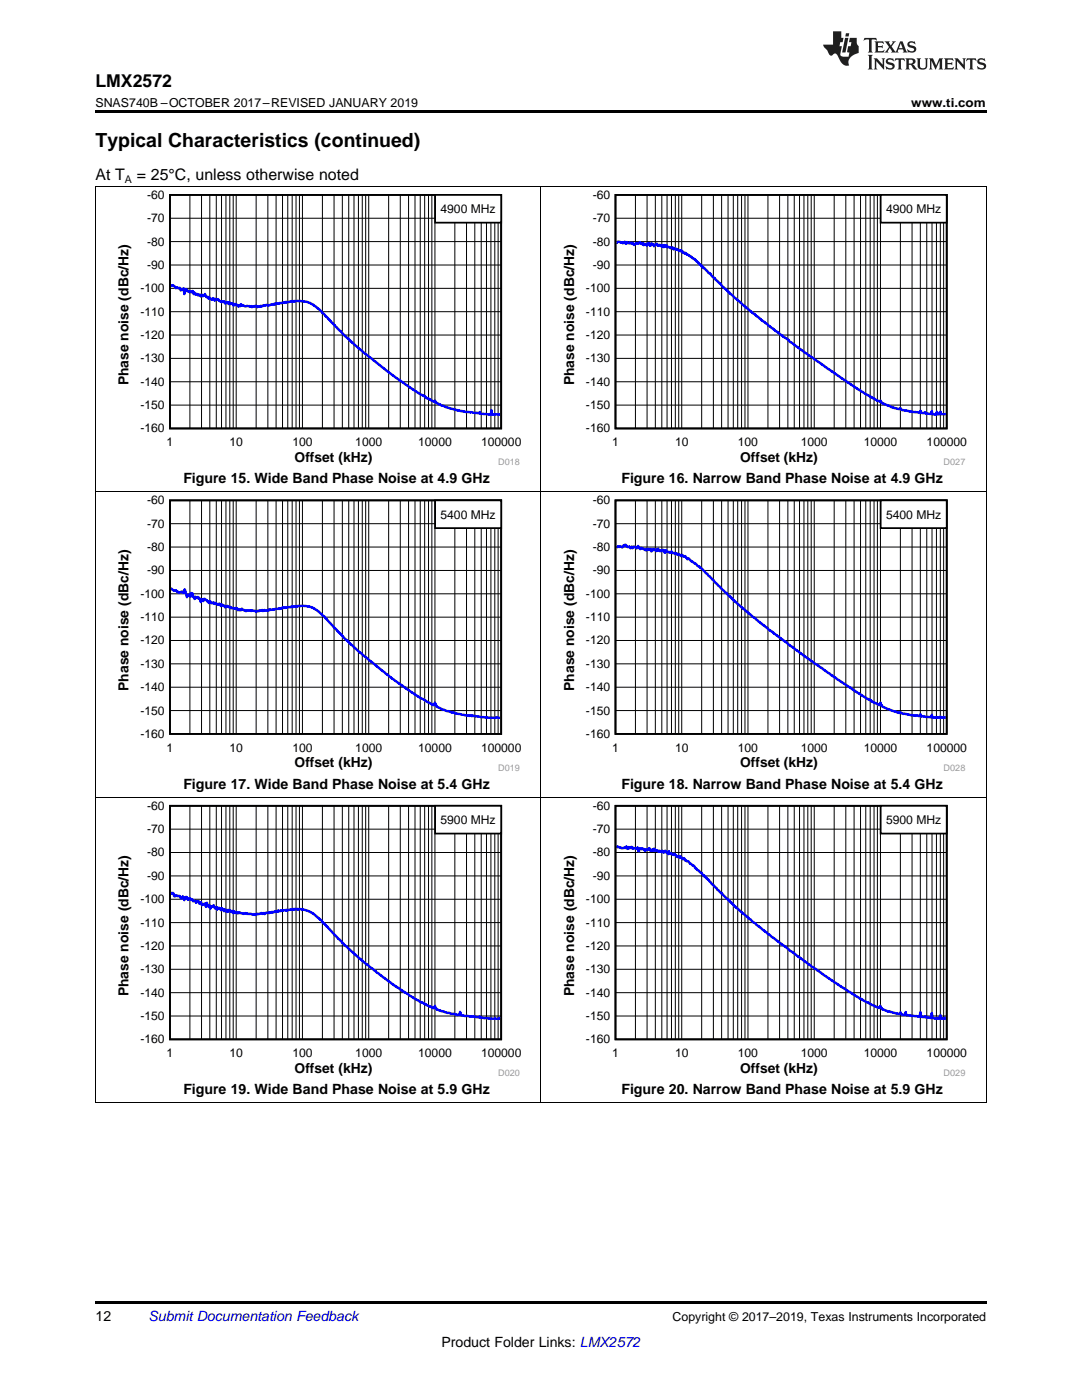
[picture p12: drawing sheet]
<svg xmlns="http://www.w3.org/2000/svg" width="216mm" height="279mm" viewBox="0 0 216 279" stroke-linecap="round" stroke-linejoin="round" font-family="sans-serif">
<path d="M19 259.7h177.8v.5h-177.8z" fill="#000"/>
<g fill="none" stroke="#000" stroke-width=".2">
<path d="M19.1 159.2v60.9M107.9 159.2v60.9M196.8 159.2v60.9M33.9 179.5h66.1M33.9 174.8h66.1M33.9 170.1h66.1M33.9 165.5h66.1M37.9 160.8v46.6M40.2 160.8v46.6M41.9 160.8v46.6M43.2 160.8v46.6M44.2 160.8v46.6"/>
<path d="M45.1 160.8v46.6M45.9 160.8v46.6M46.5 160.8v46.6M47.1 160.8v46.6M51.1 160.8v46.6M53.4 160.8v46.6M55.1 160.8v46.6M56.4 160.8v46.6M57.4 160.8v46.6M58.3 160.8v46.6M59.1 160.8v46.6M59.7 160.8v46.6"/>
<path d="M60.3 160.8v46.6M64.3 160.8v46.6M66.7 160.8v46.6M68.3 160.8v46.6M69.6 160.8v46.6M70.6 160.8v46.6M71.5 160.8v46.6M72.3 160.8v46.6M73 160.8v46.6M73.6 160.8v46.6M77.6 160.8v46.6M79.9 160.8v46.6"/>
<path d="M81.5 160.8v46.6M82.8 160.8v46.6M83.9 160.8v46.6M84.7 160.8v46.6M85.5 160.8v46.6M86.2 160.8v46.6M86.8 160.8v46.6M90.8 160.8v46.6M93.1 160.8v46.6M94.7 160.8v46.6M96 160.8v46.6M97.1 160.8v46.6"/>
<path d="M98 160.8v46.6M98.7 160.8v46.6M99.4 160.8v46.6M33.9 198.1h66.1M33.9 193.4h66.1M33.9 188.8h66.1M33.9 184.1h66.1M33.9 202.8h66.1M19 220.1h177.8"/>
</g>
<path d="M33.9 160.8h66.1v46.6h-66.1z" fill="none" stroke="#000" stroke-width=".35"/>
<path d="M34.1 178.3l.4-.1 .2 .6 .2 .1 .1-.2 .4 .2 .5-.1 .3 .5 .3-.4 .3 .7 .2-.5 .2-.1 .2 .5 .1-.1 .1 .2 .3-.3 .3 .3 .2-.1 .1 .4h.5l.1 .3 .4-.4 .1 .2 .1-.1 .1 .4 .4-.2 .1 .5 .7-.3 .1 .7 .2-.8 .3 .8 .3-.3 .1 .6 .2-.4 .3 .1 .1-.4 .3 .7 .2-.3 .2 .5 .2-.3v.1l.3-.1 .4 .5 .1-.5 .1 .3 .2-.1 .1 .4 .1-.4 .2 .5 .1-.3 .3 .4 .1-.4 .1 .2 .1-.2 .1 .3 .2-.2 .3 .3 .2-.2 .1 .4 .1-.3 .1 .3 .1-.2 .4 .3 .1-.2 .2 .2 .2-.2 .8 .3 .4-.2 .3 .2h.7l.4 .2 .3-.2 .2 .2 .4-.3 .1 .2 .8-.3 .2 .2 .3-.2 .1 .2 .3-.3 .6 .1 .1-.2 .3 .2 .2-.2 .2 .1 .3-.2h.5l.1-.2 .1 .2 .1-.1 .3-.1 .1 .2 .2-.2 .9-.1 .1 .2 .1-.2 .2 .1 .8-.2 .1 .1 .1-.2h1.4l.3 .2 .3-.1 .9 .3 1.1 .5 1.4 1.2 4.8 5.1 4.2 3.7 6.4 4.8 4.4 2.8 2.8 1.3 .3-.5 .3 .7 2.1 .7 2.2 .5 .3-.1 .1-.5 .1 .6 .5 .1 3.2 .4 .1-.3 .3 .3 1.9 .2h1.7l.1-.1 .1 .1" fill="none" stroke="#00f" stroke-width=".5"/>
<path d="M86.8 160.8h13.2v5.6h-13.2z" fill-rule="evenodd" fill="#fff"/>
<path d="M86.8 160.8h13.2v5.6h-13.2zM122.8 160.8h66.1v46.6h-66.1z" fill="none" stroke="#000" stroke-width=".35"/>
<g fill="none" stroke="#000" stroke-width=".2">
<path d="M122.8 179.5h66.1M122.8 174.8h66.1M122.8 170.1h66.1M122.8 165.5h66.1M126.8 160.8v46.6M129.1 160.8v46.6M130.8 160.8v46.6M132.1 160.8v46.6M133.1 160.8v46.6M134 160.8v46.6M134.8 160.8v46.6M135.4 160.8v46.6"/>
<path d="M136 160.8v46.6M140 160.8v46.6M142.3 160.8v46.6M144 160.8v46.6M145.3 160.8v46.6M146.3 160.8v46.6M147.2 160.8v46.6M148 160.8v46.6M148.6 160.8v46.6M149.2 160.8v46.6M153.2 160.8v46.6M155.6 160.8v46.6"/>
<path d="M157.2 160.8v46.6M158.5 160.8v46.6M159.5 160.8v46.6M160.4 160.8v46.6M161.2 160.8v46.6M161.9 160.8v46.6M162.5 160.8v46.6M166.5 160.8v46.6M168.8 160.8v46.6M170.4 160.8v46.6M171.7 160.8v46.6M172.8 160.8v46.6"/>
<path d="M173.6 160.8v46.6M174.4 160.8v46.6M175.1 160.8v46.6M175.7 160.8v46.6M179.7 160.8v46.6M182 160.8v46.6M183.6 160.8v46.6M184.9 160.8v46.6M186 160.8v46.6M186.9 160.8v46.6M187.6 160.8v46.6M188.3 160.8v46.6"/>
<path d="M122.8 198.1h66.1M122.8 193.4h66.1M122.8 188.8h66.1M122.8 184.1h66.1M122.8 202.8h66.1"/>
</g>
<path d="M123 168.9l.2 .2 .1-.1 .9 .3 .5-.2 .2 .1 .1-.3 .3 .5 .2-.4 .2 .3 .3-.3 .2 .4 .1-.2h.5l.2 .2 .2-.3 .2 .8 .2-.6h.3l.1 .2 .5-.1 .2 .4 .1-.2 .1 .1 .4-.1 .3-.3 .2 .5 .1-.2 .2 .2 .1-.3 .2 .3 .1-.4 .2 .3h.4l.3 .3 .1-.2 .2 .2 .2-.2 .1 .3 .1-.3 .3 .4 .4-.4 .2 .4h.3l.1 .3 .1-.6 .1 .5 .2-.1 .2 .2 .1-.1 .3 .2 .2-.2 .6 .7 .1-.3 .2 .3 .2-.2 .1 .2 .1-.1 .3 .5 .3-.2a.93 .93 0 0 0 .9 .6l.3 .4 .8 .5 .2 .4 1.3 1.1 .4 .6 .1-.2 1.7 1.9 .8 .7 .2 .3 .8 .7 2.9 2.9 3.3 2.8 3.8 3 7.9 5.9 9 5.9 4.2 2.3h.4l.2-.4 .3 .7 1.1 .5h.4l2 .5 .2-.4 .2 .4 .5 .1h.2l.1-.5 .1 .6 2.6 .3h.1l.2-.9 .1 .9 .7 .1 .1-.2 .2 .3 1 .1 .1-1 .2 1h.8l.1-.1 .5 .2 .2-.7 .1 .7h.7l.1-.2 .1 .2" fill="none" stroke="#00f" stroke-width=".5"/>
<path d="M175.7 160.8h13.2v5.6h-13.2z" fill-rule="evenodd" fill="#fff"/>
<path d="M33.9 99.9h66.1v46.6h-66.1zM175.7 160.8h13.2v5.6h-13.2z" fill="none" stroke="#000" stroke-width=".35"/>
<g fill="none" stroke="#000" stroke-width=".2">
<path d="M19.1 98.2v61M37.9 99.9v46.6M40.2 99.9v46.6M41.9 99.9v46.6M43.2 99.9v46.6M44.2 99.9v46.6M45.1 99.9v46.6M45.9 99.9v46.6M46.5 99.9v46.6M47.1 99.9v46.6M51.1 99.9v46.6M53.4 99.9v46.6"/>
<path d="M55.1 99.9v46.6M56.4 99.9v46.6M57.4 99.9v46.6M58.3 99.9v46.6M59.1 99.9v46.6M59.7 99.9v46.6M60.3 99.9v46.6M64.3 99.9v46.6M66.7 99.9v46.6M68.3 99.9v46.6M69.6 99.9v46.6M70.6 99.9v46.6"/>
<path d="M71.5 99.9v46.6M72.3 99.9v46.6M73 99.9v46.6M73.6 99.9v46.6M77.6 99.9v46.6M79.9 99.9v46.6M81.5 99.9v46.6M82.8 99.9v46.6M83.9 99.9v46.6M84.7 99.9v46.6M85.5 99.9v46.6M86.2 99.9v46.6"/>
<path d="M86.8 99.9v46.6M90.8 99.9v46.6M93.1 99.9v46.6M94.7 99.9v46.6M96 99.9v46.6M97.1 99.9v46.6M98 99.9v46.6M98.7 99.9v46.6M99.4 99.9v46.6M107.9 98.2v61M196.8 98.2v61M33.9 118.5h66.1"/>
<path d="M33.9 113.8h66.1M33.9 109.2h66.1M33.9 104.5h66.1M33.9 137.1h66.1M33.9 132.5h66.1M33.9 127.8h66.1M33.9 123.2h66.1M19 159.1h177.8M33.9 141.8h66.1"/>
</g>
<path d="M34.1 117.5l.6 .4 .4-.1 .5 .5 .3-.1a.55 .55 0 0 1 .8 .1l.2-.7 .4 1.6 .2-.5 .1 .1 .2-.1 .2 .4 .1-.8 .2 .7 .1-.6 .1 .6 .3 .5 .1-.4 .2 .2h.2l.2-.2 .1 .3 .2-.1 .3 .9 .2-.5 .1-.1 .2 .4 .2-.5 .7 .7 .1-.2 .1 .3 .3-.3 .2 .4 .3-.2 .1 .2 .1-.1 .1 .2 .2-.2 .1 .2 .4 .2 .3-.2 .1 .2 .1-.2 .1 .5 .3-.4 .1 .2 .3 .1 .1 .3 .5-.3 .3 .3 .2-.1 .2 .3 .1-.1 .6 .2 .1-.2 .1 .2 .2-.2 .2 .5 .4-.2v.2h.3l.2-.3 .1 .2 .5 .1 .2 .2 .7-.2 .3 .1 .1-.1 .7 .1 .2 .2 .3-.2 .2 .1 .7-.2 .2 .1 .3-.2 .3 .2 .3-.2 .2 .1 .1-.2 .1 .2 .2-.2 .6 .1 1.7-.3v-.2l.6 .1 2.7-.4 1.5 .1 1 .2 1 .5 1.6 1.3 4 4.4 4.2 3.7 6 4.8 3.8 2.6 2.4 1.5 1.4 .7 .3-.5 .3 .8 1.2 .7 2.9 .7 4.8 .7 2 .2 1.8-.1" fill="none" stroke="#00f" stroke-width=".5"/>
<path d="M86.8 99.9h13.2v5.5h-13.2z" fill-rule="evenodd" fill="#fff"/>
<path d="M86.8 99.9h13.2v5.5h-13.2zM122.8 99.9h66.1v46.6h-66.1z" fill="none" stroke="#000" stroke-width=".35"/>
<g fill="none" stroke="#000" stroke-width=".2">
<path d="M126.8 99.9v46.6M129.1 99.9v46.6M130.8 99.9v46.6M132.1 99.9v46.6M133.1 99.9v46.6M134 99.9v46.6M134.8 99.9v46.6M135.4 99.9v46.6M136 99.9v46.6M140 99.9v46.6M142.3 99.9v46.6M144 99.9v46.6"/>
<path d="M145.3 99.9v46.6M146.3 99.9v46.6M147.2 99.9v46.6M148 99.9v46.6M148.6 99.9v46.6M149.2 99.9v46.6M153.2 99.9v46.6M155.6 99.9v46.6M157.2 99.9v46.6M158.5 99.9v46.6M159.5 99.9v46.6M160.4 99.9v46.6"/>
<path d="M161.2 99.9v46.6M161.9 99.9v46.6M162.5 99.9v46.6M166.5 99.9v46.6M168.8 99.9v46.6M170.4 99.9v46.6M171.7 99.9v46.6M172.8 99.9v46.6M173.6 99.9v46.6M174.4 99.9v46.6M175.1 99.9v46.6M175.7 99.9v46.6"/>
<path d="M179.7 99.9v46.6M182 99.9v46.6M183.6 99.9v46.6M184.9 99.9v46.6M186 99.9v46.6M186.9 99.9v46.6M187.6 99.9v46.6M188.3 99.9v46.6M122.8 118.5h66.1M122.8 113.8h66.1M122.8 109.2h66.1M122.8 104.5h66.1"/>
<path d="M122.8 137.1h66.1M122.8 132.5h66.1M122.8 127.8h66.1M122.8 123.2h66.1M122.8 141.8h66.1"/>
</g>
<path d="M123 109.1l.2 .1 .1-.2 .4 .2 .1-.2 .4 .3 .3-.5 .2 .1 .1-.2 .4 .5 .4-.1 .2 .3 .2-.3 .2 .3 .3-.3 .3 .1 .2 .3 .3-.5 .4 .6 .2-.3 1.1 .5 .1-.2 .2-.1 .1 .3 .1-.2 .1 .2 .2-.3 .2 .6 .2-.4 .2 .1 .2-.2 .4 .4 .1-.4 .1 .2 .1-.3 .3 .5 .1-.1 .2 .1 .3-.3 .2 .1 .3 .5 .1-.4 .1 .2 .1-.2 .7 .4 .3-.3 .2 .4h.4l.2 .2 .1-.2 .2 .1 .1 .3 .3-.2 .4 .4 .1-.3 .2 .3 .1-.1 .2 .2 .2-.1 .5 .6 .3-.1 .4 .5 .9 .5 .4 .5h.3l.6 .5 4 4.2 3.9 3.6 5.4 4.4 4.2 3.1 8.2 5.9 6.8 4.5 2.8 1.5 .3-.5 .1 .5 .4 .4 2.7 1a.64 .64 0 0 0 .8 0l.5 .4 2.5 .4h.8l.2-.4 .1 .5 1 .1 1 .1 .1-.5 .1 .4a2.06 2.06 0 0 0 1.7-.1l.1 .2h.9" fill="none" stroke="#00f" stroke-width=".5"/>
<path d="M175.7 99.9h13.2v5.5h-13.2z" fill-rule="evenodd" fill="#fff"/>
<path d="M33.9 38.9h66.1v46.6h-66.1zM175.7 99.9h13.2v5.5h-13.2z" fill="none" stroke="#000" stroke-width=".35"/>
<g fill="none" stroke="#000" stroke-width=".2">
<path d="M19.1 37.3v60.9M37.9 38.9v46.6M40.2 38.9v46.6M41.9 38.9v46.6M43.2 38.9v46.6M44.2 38.9v46.6M45.1 38.9v46.6M45.9 38.9v46.6M46.5 38.9v46.6M47.1 38.9v46.6M51.1 38.9v46.6M53.4 38.9v46.6"/>
<path d="M55.1 38.9v46.6M56.4 38.9v46.6M57.4 38.9v46.6M58.3 38.9v46.6M59.1 38.9v46.6M59.7 38.9v46.6M60.3 38.9v46.6M64.3 38.9v46.6M66.7 38.9v46.6M68.3 38.9v46.6M69.6 38.9v46.6M70.6 38.9v46.6"/>
<path d="M71.5 38.9v46.6M72.3 38.9v46.6M73 38.9v46.6M73.6 38.9v46.6M77.6 38.9v46.6M79.9 38.9v46.6M81.5 38.9v46.6M82.8 38.9v46.6M83.9 38.9v46.6M84.7 38.9v46.6M85.5 38.9v46.6M86.2 38.9v46.6"/>
<path d="M86.8 38.9v46.6M90.8 38.9v46.6M93.1 38.9v46.6M94.7 38.9v46.6M96 38.9v46.6M97.1 38.9v46.6M98 38.9v46.6M98.7 38.9v46.6M99.4 38.9v46.6M107.9 37.3v60.9M196.8 37.3v60.9M33.9 57.5h66.1"/>
<path d="M33.9 52.9h66.1M33.9 48.2h66.1M33.9 43.6h66.1M33.9 76.2h66.1M33.9 71.5h66.1M33.9 66.9h66.1M33.9 62.2h66.1M19 98.2h177.8M33.9 80.8h66.1"/>
</g>
<path d="M34.1 57h.1a.85 .85 0 0 1 .9 .5l.3-.1 .2 .1 .3-.1 .2 .6 .2-.3 .2 .2 .2-.3 .1 1.1 .2-.9 .2-.1 .2 .5 .3-.1 .1 .2 .2-.1 .3 .1 .1-.2 .2 .6 .1-.4 .2 .4h.4l.3 .3 .2-.2h.2l.1 .4 .2-.4 .2 .3 .2-.2 .1 .1 .1-.3 .3 .6 .2 .1 .1-.2 .1 .4 .1-.3 .5 .5 .3-.3 .3 .5 .2-.4 .3 .2 .2-.1 .3 .4 .3 .1 .1-.1 .1 .2 .4-.2 .2 .5 .5-.3 .2 .4 .1-.4h.1l.2 .4 .1-.2 .4 .1 .1 .4 .2-.3 .1 .2 .1-.2 .3 .3 .1-.1 .1 .3 .1-.3 .4 .2 .1-.4 .3 .3 .5 .1h.9l.1 .1 .2-.1 .1 .2 .3-.1a.58 .58 0 0 1 .8 .1l.2-.2 .5 .1 .1-.2 .3 .1 .3-.2 1 .1 1.1-.4 .1 .1 .1-.2 .5 .1 .3-.2 .9 .1 .2-.2 .3-.1 .1 .2 1.4-.3 2.4 .1 1.4 .6 1.2 1 5.2 5.3 3.8 3.4 8.2 6.3 2.8 1.8 1 .5 .4 .4 .9 .3a.57 .57 0 0 0 .8 .1l.3 .5 1 .5 3.3 1 4 .6h.2l.1-.3 .2 .3 1.9 .2h.2l.1-.8 .1 .8h1.6" fill="none" stroke="#00f" stroke-width=".5"/>
<path d="M86.8 38.9h13.2v5.5h-13.2z" fill-rule="evenodd" fill="#fff"/>
<path d="M86.8 38.9h13.2v5.5h-13.2zM122.8 38.9h66.1v46.6h-66.1z" fill="none" stroke="#000" stroke-width=".35"/>
<g fill="none" stroke="#000" stroke-width=".2">
<path d="M126.8 38.9v46.6M129.1 38.9v46.6M130.8 38.9v46.6M132.1 38.9v46.6M133.1 38.9v46.6M134 38.9v46.6M134.8 38.9v46.6M135.4 38.9v46.6M136 38.9v46.6M140 38.9v46.6M142.3 38.9v46.6M144 38.9v46.6"/>
<path d="M145.3 38.9v46.6M146.3 38.9v46.6M147.2 38.9v46.6M148 38.9v46.6M148.6 38.9v46.6M149.2 38.9v46.6M153.2 38.9v46.6M155.6 38.9v46.6M157.2 38.9v46.6M158.5 38.9v46.6M159.5 38.9v46.6M160.4 38.9v46.6"/>
<path d="M161.2 38.9v46.6M161.9 38.9v46.6M162.5 38.9v46.6M166.5 38.9v46.6M168.8 38.9v46.6M170.4 38.9v46.6M171.7 38.9v46.6M172.8 38.9v46.6M173.6 38.9v46.6M174.4 38.9v46.6M175.1 38.9v46.6M175.7 38.9v46.6"/>
<path d="M179.7 38.9v46.6M182 38.9v46.6M183.6 38.9v46.6M184.9 38.9v46.6M186 38.9v46.6M186.9 38.9v46.6M187.6 38.9v46.6M188.3 38.9v46.6M122.8 57.5h66.1M122.8 52.9h66.1M122.8 48.2h66.1M122.8 43.6h66.1"/>
<path d="M122.8 76.2h66.1M122.8 71.5h66.1M122.8 66.9h66.1M122.8 62.2h66.1M122.8 80.8h66.1"/>
</g>
<path d="M123 48.4l.1 .1 .2-.3 .5 .2h.4l.1 .1h.3l.1-.3 .2 .4 .2-.3 .1 .2 .3-.1 .1 .2 .1-.2 .2 .2 .3-.2 .3 .5 .1-.1a.51 .51 0 0 1 .8-.2l.2-.2 .6 .3v-.2h.2l.1 .4 .1-.2 .1 .1 .2-.1 .2 .3 .1-.4 .1 .2 .3-.3 .1 .5 .1-.1 .1 .1 .1-.4 .3 .2 .1-.1 .1 .5 .5-.6 .2 .5 .4-.2h.2l.1 .3 .1-.2 .1 .2 .3-.2v.3l.1-.4 .3 .3 .3-.2 .1 .4 .4-.1 .3 .3 .4-.2 .1 .4 .2-.3 .2 .3 .2-.2 .4 .4 .4 .1 .1-.2 .1 .4 .2-.1 .1 .3 .2-.1 .2 .2 .2-.1 .2 .3 .8 .4 .4 .4 .4 .2 1.2 1.1 .2 .4 .1-.1 .9 .8 .3 .5 .4 .1 .5 .7 4.2 4 5.4 4.6 9.6 7.1 9.7 6.7 2.8 1.7 1.4 .7 .3-.2 .4 .6 1.7 .7 1.6 .4h.2l.1-.2 .3 .4 3.4 .6 .3-.4 .2 .4h.6l.1-.1 .1 .2 .8 .1h.3l.1-.6 .2 .7h.6h.2l.1-.5 .1 .5h.4l.2-.5 .1 .5 .9-.1" fill="none" stroke="#00f" stroke-width=".5"/>
<path d="M175.7 38.9h13.2v5.5h-13.2z" fill-rule="evenodd" fill="#fff"/>
<path d="M175.7 38.9h13.2v5.5h-13.2z" fill="none" stroke="#000" stroke-width=".35"/>
<path d="M19 37.2h177.8" fill="none" stroke="#000" stroke-width=".2"/>
<path d="M19 22h177.8v.5h-177.8z" fill="#000"/>
<g fill="#231f20">
<path d="M172.5 7.6l-.1 .5 .4-.2h.6v.1v2.1l-.2 .4h.9l-.2-.4v-2.1l.1-.1h.5l.5 .2-.2-.5zM174.5 8.3l.2 .3v1.5l-.2 .4h1.8l.2-.6a1.04 1.04 0 0 1-1.3 .2v-.7h.6l.3 .2v-.6l-.3 .2h-.6v-.6l.8-.1 .4 .3-.2-.5zM176.5 8.3l.9 1.1-.9 1.1h.8l-.2-.2 .4-.7 .5 .7-.2 .2h1.5l-.2-.2 .2-.4h.9l.1 .4-.2 .2h1l-.3-.3-.7-1.9h-.5l-.9 2-.8-1 .9-1h-.8l.1 .3-.4 .5-.3-.6 .1-.2zM179.7 8.6l.4 1h-.7zM181.3 8.4a.63 .63 0 0 0-.2 .7 .63 .63 0 0 0 .6 .4l.6 .2 .1 .2a.75 .75 0 0 1-.7 .4 .75 .75 0 0 1-.6-.5l.1 .7 .1-.1a1.11 1.11 0 0 0 1.5-.6 1.13 1.13 0 0 0-1.2-.8l-.1-.4a1.04 1.04 0 0 1 1.2 .2l-.2-.5-.2 .1-.4-.2zM173.2 10.9l.2 .4v2.2l-.2 .4h1l-.3-.4v-2.2l.3-.4zM174.3 11.6l.3 .4v1.5l-.3 .4h.8l-.2-.4v-1.3l1.5 1.7v-1.9l.2-.4h-.7l.2 .4v.9l-1.1-1.3zM177 11.8a.62 .62 0 0 0-.2 .7 .62 .62 0 0 0 .6 .4l.6 .1 .1 .3a.76 .76 0 0 1-.7 .3 .76 .76 0 0 1-.7-.4l.2 .7 .1-.1a1.11 1.11 0 0 0 1.5-.6 1.13 1.13 0 0 0-1.2-.8l-.1-.4a1.04 1.04 0 0 1 1.2 .2l-.2-.6-.2 .1-.5-.1zM178.7 11.6l-.2 .6a.61 .61 0 0 1 .8-.3v1.6l-.2 .4h.9l-.2-.4v-1.6a.63 .63 0 0 1 .7 .3l-.1-.6zM180.6 11.6l.3 .4v1.5l-.3 .4h1l-.2-.2-.1-.8 .6 .2a.76 .76 0 0 0 1.2 .7l-1-1a.58 .58 0 0 0 .6-.5 .58 .58 0 0 0-.5-.6zM181.4 11.9h.1a.45 .45 0 0 1 .5 .1 .45 .45 0 0 1 .1 .5l-.8 .2zM182.9 11.6l.2 .2a2.17 2.17 0 0 0 .3 1.9 .99 .99 0 0 0 1.6-.6v-1.1l.2-.4h-.7l.2 .2a1.92 1.92 0 0 1-.2 1.8 .6 .6 0 0 1-.9-.5v-1.1l.2-.4zM185.4 11.6l.2 .4v1.5l-.2 .4h.7l-.2-.4v-1.4l.8 1.8 .8-1.8v1.4l-.2 .4h.9l-.2-.4v-1.5l.2-.4h-.8l-.6 1.5-.6-1.5zM188.4 11.6l.2 .4v1.5l-.2 .4h1.8l.1-.6a1.04 1.04 0 0 1-1.2 .1v-.6h.5l.4 .2v-.6l-.4 .2h-.5v-.7h.8l.3 .3-.1-.6zM190.5 11.6l.2 .4v1.5l-.2 .4h.7l-.2-.4v-1.3l1.5 1.7v-1.9l.2-.4h-.7l.2 .4v.9l-1.1-1.3zM192.9 11.6l-.1 .6a.61 .61 0 0 1 .7-.3l.1 1.6-.3 .4h1l-.3-.4 .1-1.6a.63 .63 0 0 1 .7 .3l-.1-.6zM195.2 11.8a.62 .62 0 0 0-.2 .7 .62 .62 0 0 0 .6 .4l.6 .1 .1 .3a.76 .76 0 0 1-.7 .3 .76 .76 0 0 1-.6-.4l.1 .7 .1-.1a1.11 1.11 0 0 0 1.6-.6 1.13 1.13 0 0 0-1.3-.8l-.1-.4a1.04 1.04 0 0 1 1.2 .2l-.1-.6-.2 .1-.5-.1z"/>
<path d="M166.2 6.3v2.6h-1.9v.4l.8 .9a.91 .91 0 0 0 1 .8 .56 .56 0 0 1 .5-.3 .56 .56 0 0 1 .5 .3l.4 .8a1.53 1.53 0 0 0 1.9 1.2 1.54 1.54 0 0 1 1-2.1l.9-.3v-1.4a1.52 1.52 0 0 1-.4-1.6h-1.3l-.2 .8h.5l-.2 .8h-.5l-.1 1v.2l.4 .1-.2 .8a1.93 1.93 0 0 1-1.6-.3l.3-1.8h-.5l.2-.8h.4l.2-.8h-.4v-1.3zM168.6 7.6l-.6 2.9h.7l.6-2.9zM168.8 6.6l-.1 .7h.6l.2-.7z"/>
</g>
<text font-size="3.9" x="19" y="29.3">Typical Characteristics (continued)</text>
<text font-size="3.5" x="19" y="17.3">LMX2572</text>
<g font-size="3.2">
<text x="19" y="36">At T</text>
<text x="27.3" y="36">= 25°C, unless otherwise noted</text>
</g>
<g font-size="2.8">
<text x="25.7" y="76.9" transform="rotate(-90 25.7 76.9)">Phase noise (dBc/Hz)</text>
<text x="114.6" y="76.9" transform="rotate(-90 114.6 76.9)">Phase noise (dBc/Hz)</text>
<text x="58.8" y="92.2">Offset (kHz)</text>
<text x="147.7" y="92.2">Offset (kHz)</text>
<text x="36.6" y="96.4">Figure 15. Wide Band Phase Noise at 4.9 GHz</text>
<text x="124" y="96.4">Figure 16. Narrow Band Phase Noise at 4.9 GHz</text>
<text x="25.7" y="137.9" transform="rotate(-90 25.7 137.9)">Phase noise (dBc/Hz)</text>
<text x="114.6" y="137.9" transform="rotate(-90 114.6 137.9)">Phase noise (dBc/Hz)</text>
<text x="58.8" y="153.1">Offset (kHz)</text>
<text x="147.7" y="153.1">Offset (kHz)</text>
<text x="36.6" y="157.4">Figure 17. Wide Band Phase Noise at 5.4 GHz</text>
<text x="124" y="157.4">Figure 18. Narrow Band Phase Noise at 5.4 GHz</text>
<text x="25.7" y="198.9" transform="rotate(-90 25.7 198.9)">Phase noise (dBc/Hz)</text>
<text x="114.6" y="198.9" transform="rotate(-90 114.6 198.9)">Phase noise (dBc/Hz)</text>
<text x="58.8" y="214.1">Offset (kHz)</text>
<text x="147.7" y="214.1">Offset (kHz)</text>
<text x="36.6" y="218.4">Figure 19. Wide Band Phase Noise at 5.9 GHz</text>
<text x="124" y="218.4">Figure 20. Narrow Band Phase Noise at 5.9 GHz</text>
<text x="19" y="263.6">12</text>
<text x="88.1" y="268.9">Product Folder Links: LMX2572</text>
</g>
<text font-size="2.8" fill="#0000c8" x="29.6" y="263.6">Submit Documentation Feedback</text>
<g font-size="2.5">
<text x="19" y="21.4">SNAS740B –OCTOBER 2017–REVISED JANUARY 2019</text>
<text x="181.8" y="21.4">www.ti.com</text>
<text x="134.2" y="263.6">Copyright © 2017–2019, Texas Instruments Incorporated</text>
</g>
<g font-size="2.4">
<text x="29.4" y="39.7">-60</text>
<text x="118.3" y="39.7">-60</text>
<text x="29.4" y="44.3">-70</text>
<text x="87.9" y="42.5">4900 MHz</text>
<text x="118.3" y="44.3">-70</text>
<text x="176.8" y="42.5">4900 MHz</text>
<text x="29.4" y="53.7">-90</text>
<text x="29.4" y="49">-80</text>
<text x="118.3" y="53.7">-90</text>
<text x="118.3" y="49">-80</text>
<text x="28" y="58.3">-100</text>
<text x="116.9" y="58.3">-100</text>
<text x="28" y="63">-110</text>
<text x="116.9" y="63">-110</text>
<text x="28" y="67.7">-120</text>
<text x="116.9" y="67.7">-120</text>
<text x="28" y="77">-140</text>
<text x="28" y="72.3">-130</text>
<text x="116.9" y="77">-140</text>
<text x="116.9" y="72.3">-130</text>
<text x="28" y="81.6">-150</text>
<text x="116.9" y="81.6">-150</text>
<text x="28" y="86.3">-160</text>
<text x="33.3" y="89.1">1</text>
<text x="45.8" y="89.1">10</text>
<text x="58.3" y="89.1">100</text>
<text x="70.9" y="89.1">1000</text>
<text x="83.4" y="89.1">10000</text>
<text x="96" y="89.1">100000</text>
<text x="116.9" y="86.3">-160</text>
<text x="122.2" y="89.1">1</text>
<text x="134.7" y="89.1">10</text>
<text x="147.2" y="89.1">100</text>
<text x="159.8" y="89.1">1000</text>
<text x="172.3" y="89.1">10000</text>
<text x="184.9" y="89.1">100000</text>
<text x="29.4" y="100.7">-60</text>
<text x="118.3" y="100.7">-60</text>
<text x="29.4" y="105.3">-70</text>
<text x="87.9" y="103.5">5400 MHz</text>
<text x="118.3" y="105.3">-70</text>
<text x="176.8" y="103.5">5400 MHz</text>
<text x="29.4" y="110">-80</text>
<text x="118.3" y="110">-80</text>
<text x="28" y="119.3">-100</text>
<text x="29.4" y="114.6">-90</text>
<text x="116.9" y="119.3">-100</text>
<text x="118.3" y="114.6">-90</text>
<text x="28" y="124">-110</text>
<text x="116.9" y="124">-110</text>
<text x="28" y="128.6">-120</text>
<text x="116.9" y="128.6">-120</text>
<text x="28" y="137.9">-140</text>
<text x="28" y="133.3">-130</text>
<text x="116.9" y="137.9">-140</text>
<text x="116.9" y="133.3">-130</text>
<text x="28" y="142.6">-150</text>
<text x="116.9" y="142.6">-150</text>
<text x="28" y="147.3">-160</text>
<text x="116.9" y="147.3">-160</text>
<text x="33.3" y="150">1</text>
<text x="45.8" y="150">10</text>
<text x="58.3" y="150">100</text>
<text x="70.9" y="150">1000</text>
<text x="83.4" y="150">10000</text>
<text x="96" y="150">100000</text>
<text x="122.2" y="150">1</text>
<text x="134.7" y="150">10</text>
<text x="147.2" y="150">100</text>
<text x="159.8" y="150">1000</text>
<text x="172.3" y="150">10000</text>
<text x="184.9" y="150">100000</text>
<text x="29.4" y="161.6">-60</text>
<text x="118.3" y="161.6">-60</text>
<text x="29.4" y="166.3">-70</text>
<text x="87.9" y="164.4">5900 MHz</text>
<text x="118.3" y="166.3">-70</text>
<text x="176.8" y="164.4">5900 MHz</text>
<text x="29.4" y="170.9">-80</text>
<text x="118.3" y="170.9">-80</text>
<text x="29.4" y="175.6">-90</text>
<text x="118.3" y="175.6">-90</text>
<text x="28" y="184.9">-110</text>
<text x="28" y="180.3">-100</text>
<text x="116.9" y="184.9">-110</text>
<text x="116.9" y="180.3">-100</text>
<text x="28" y="189.6">-120</text>
<text x="116.9" y="189.6">-120</text>
<text x="28" y="194.2">-130</text>
<text x="116.9" y="194.2">-130</text>
<text x="28" y="203.6">-150</text>
<text x="28" y="198.9">-140</text>
<text x="116.9" y="203.6">-150</text>
<text x="116.9" y="198.9">-140</text>
<text x="28" y="208.2">-160</text>
<text x="116.9" y="208.2">-160</text>
<text x="33.3" y="211">1</text>
<text x="45.8" y="211">10</text>
<text x="58.3" y="211">100</text>
<text x="70.9" y="211">1000</text>
<text x="83.4" y="211">10000</text>
<text x="96" y="211">100000</text>
<text x="122.2" y="211">1</text>
<text x="134.7" y="211">10</text>
<text x="147.2" y="211">100</text>
<text x="159.8" y="211">1000</text>
<text x="172.3" y="211">10000</text>
<text x="184.9" y="211">100000</text>
</g>
<text font-size="2.1" x="24.9" y="36.6">A</text>
<g font-size="1.8" fill="#999">
<text x="99.4" y="92.9">D018</text>
<text x="188.3" y="92.9">D027</text>
<text x="99.4" y="153.8">D019</text>
<text x="188.3" y="153.8">D028</text>
<text x="99.4" y="214.8">D020</text>
<text x="188.3" y="214.8">D029</text>
</g>
</svg>
